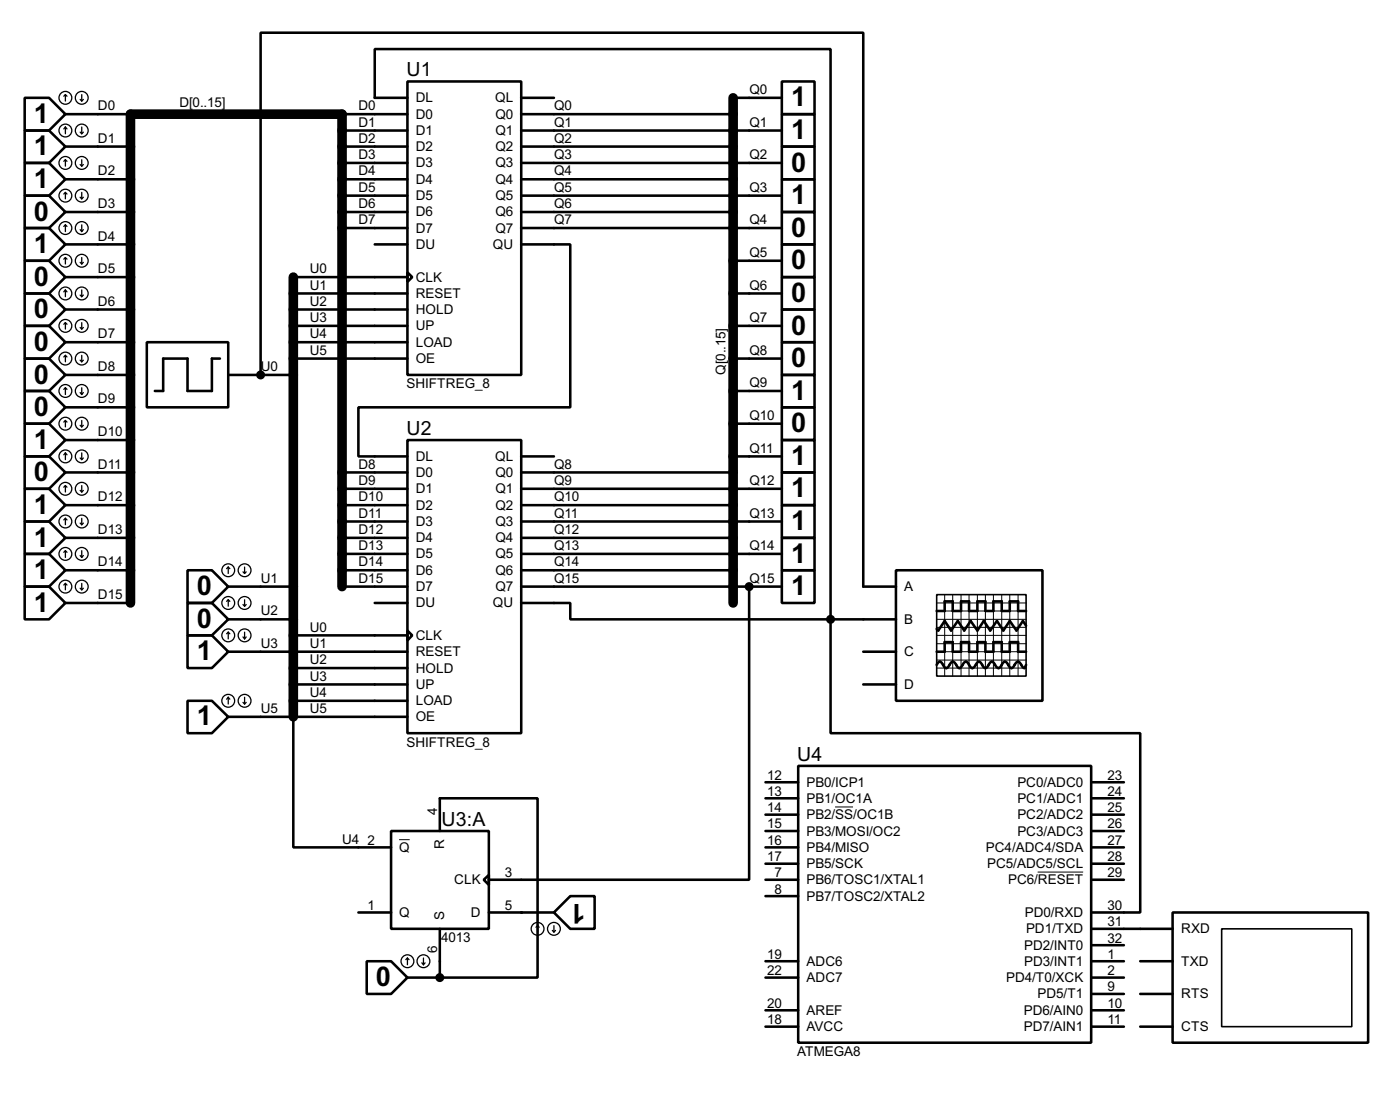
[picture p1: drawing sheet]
<svg xmlns="http://www.w3.org/2000/svg" width="218mm" height="170mm" viewBox="0 0 218 170" stroke-linecap="round" stroke-linejoin="round" font-family="sans-serif">
<path d="M114.4 15.3v78.7M45.8 43.2v68.6M53.4 91.5v-73.7h-33v76.2" fill="none" stroke="#000" stroke-width="1.5"/>
<g fill="none" stroke="#000" stroke-width=".4">
<path d="M3.9 15.3h3.8l2.5 2.5-2.5 2.6h-3.8zM10.2 17.8h10.2M53.4 17.8h10.2M63.6 12.7h17.7v45.8h-17.7zM63.6 15.3h-5.1v-7.6h71.1v88.9M81.3 15.3h5.1M81.3 17.8h33.1M114.4 15.3h7.6M122 12.7h5.1v5.1h-5.1zM122 17.8h5.1v5.1h-5.1zM3.9 20.4h3.8l2.5 2.5-2.5 2.5h-3.8zM3.9 25.4h3.8l2.5 2.6-2.5 2.5h-3.8z"/>
<path d="M3.9 30.5h3.8l2.5 2.6-2.5 2.5h-3.8zM3.9 35.6h3.8l2.5 2.5-2.5 2.6h-3.8zM10.2 33.1h10.2M10.2 28h10.2M10.2 22.9h10.2M10.2 38.1h10.2M53.4 20.4h10.2M53.4 25.4h10.2M53.4 30.5h10.2M53.4 35.6h10.2M53.4 33.1h10.2M53.4 28h10.2"/>
<path d="M53.4 22.9h10.2M58.5 38.1h5.1M81.3 38.1h7.7v25.4h-33.1v7.7h7.7M81.3 20.4h40.7M81.3 25.4h40.7M81.3 30.5h40.7M81.3 35.6h40.7M81.3 33.1h33.1M81.3 28h33.1M81.3 22.9h33.1M122 22.9h5.1v5.1h-5.1zM122 28h5.1v5.1h-5.1z"/>
<path d="M122 33.1h5.1v5h-5.1zM122 38.1h5.1v5.1h-5.1zM3.9 40.7h3.8l2.5 2.5-2.5 2.6h-3.8zM3.9 45.8h3.8l2.5 2.5-2.5 2.5h-3.8zM3.9 50.8h3.8l2.5 2.6-2.5 2.5h-3.8zM3.9 55.9h3.8l2.5 2.6-2.5 2.5h-3.8zM10.2 58.5h10.2M10.2 53.4h10.2M10.2 48.3h10.2M10.2 43.2h10.2M22.9 53.4h12.7v10.1h-12.7zM34.3 55.9h-1.2v5.1h-3.8v-5.1h-3.8v5.1h-1.3"/>
<path d="M35.6 58.5h10.2M40.7 58.5v-53.4h94v86.4h5.1M45.8 45.8h17.8M45.8 50.8h17.8M45.8 55.9h17.8M45.8 53.4h17.8M45.8 48.3h17.8M45.8 43.2h17.8M63.6 42.5l.7 .7-.7 .8zM114.4 40.7h7.6M114.4 45.8h7.6M114.4 50.8h7.6"/>
<path d="M114.4 55.9h7.6M122 43.2h5.1v5.1h-5.1zM122 48.3h5.1v5.1h-5.1zM122 53.4h5.1v5.1h-5.1zM122 58.5h5.1v5h-5.1zM3.9 61h3.8l2.5 2.5-2.5 2.6h-3.8zM3.9 66.1h3.8l2.5 2.5-2.5 2.6h-3.8zM3.9 71.2h3.8l2.5 2.5-2.5 2.5h-3.8zM3.9 76.2h3.8l2.5 2.6-2.5 2.5h-3.8zM10.2 73.7h10.2M10.2 78.8h10.2M10.2 68.6h10.2"/>
<path d="M10.2 63.5h10.2M53.4 76.2h10.2M53.4 73.7h10.2M53.4 78.8h10.2M63.6 68.6h17.7v45.7h-17.7zM81.3 76.2h40.7M81.3 73.7h33.1M81.3 78.8h33.1M81.3 71.2h5.1M114.4 66.1h7.6M114.4 71.2h7.6M114.4 61h7.6"/>
<path d="M122 63.5h5.1v5.1h-5.1zM122 68.6h5.1v5.1h-5.1zM122 73.7h5.1v5.1h-5.1zM122 78.8h5.1v5.1h-5.1zM3.9 81.3h3.8l2.5 2.6-2.5 2.5h-3.8zM3.9 86.4h3.8l2.5 2.5-2.5 2.6h-3.8zM3.9 91.5h3.8l2.5 2.5-2.5 2.6h-3.8zM10.2 83.9h10.2M10.2 88.9h10.2M10.2 94h10.2M29.3 88.9h3.8l2.5 2.6-2.5 2.5h-3.8zM29.3 94h3.8l2.5 2.6-2.5 2.5h-3.8z"/>
<path d="M29.3 99.1h3.8l2.5 2.5-2.5 2.6h-3.8zM35.6 91.5h10.2M35.6 96.6h10.2M45.8 99.1h17.8M53.4 86.4h10.2M53.4 81.3h10.2M53.4 83.9h10.2M53.4 88.9h10.2M53.4 91.5h10.2M58.5 94h5.1M63.6 98.3l.7 .8-.7 .8zM81.3 94h7.7v2.6h40.6"/>
<path d="M81.3 86.4h40.7M81.3 81.3h40.7M81.3 83.9h33.1M81.3 88.9h33.1M81.3 91.5h40.7M116.9 91.5v45.7h-40.6M122 83.9h5.1v5h-5.1zM122 88.9h5.1v5.1h-5.1zM129.6 96.6v17.7h48.3v28h-7.7M129.6 96.6h10.2M139.8 88.9h22.8v20.4h-22.8zM146.1 95.3h1.3v-1.5h1.2v1.5h1.3v-1.5h1.3v1.5h1.3v-1.5h1.2v1.5h1.3v-1.5h1.3v1.5h1.2v-1.5h1.3v1.5h1.3"/>
<path d="M160.1 97.6l-.5-.8-1 1.5-1.1-1.5-1 1.5-1-1.5-1 1.5-1-1.5-1 1.5-1.1-1.5-1 1.5-1-1.5-1 1.5-1-1.5-1 1.5-.3-.2M29.3 109.3h3.8l2.5 2.5-2.5 2.5h-3.8zM35.6 101.6h28M35.6 111.8h28M45.8 111.8v20.3h15.2M45.8 109.3h17.8M45.8 104.2h17.8M45.8 106.7h17.8M124.5 119.4h45.7v43.2h-45.7zM134.7 101.6h5.1M134.7 106.7h5.1M146.1 103.7l.2-.4 .3-.1 .2 .1 .5 .7 .3 .2 .3-.2 .5-.7a.6 .6 0 0 1 .8 .5l.5 .4 .2-.2 .5-.7 .3-.1 .2 .1 .5 .7a.6 .6 0 0 0 .9-.5l.4-.3 .2 .1 .5 .7 .3 .2 .3-.2 .5-.7 .2-.1 .3 .1 .2 .4a.54 .54 0 0 0 .8 .3l.5-.7 .3-.1 .2 .1 .5 .7 .3 .2 .2-.2 .3-.3a.54 .54 0 0 1 .7-.4l.5 .7 .3 .2 .3-.5"/>
<path d="M146.1 101.6h1.3v-1.5h1.2v1.5h1.3v-1.5h1.3v1.5h1.3v-1.5h1.2v1.5h1.3v-1.5h1.3v1.5h1.2v-1.5h1.3v1.5h1.3M61 129.6h15.3v15.2h-15.3zM68.6 129.6v-5.1h15.3v27.9h-15.3M75.5 137.2l.8-.8v1.6zM119.4 137.2h5.1M119.4 132.1h5.1M119.4 122h5.1M119.4 124.5h5.1M119.4 127h5.1M119.4 129.6h5.1M119.4 134.7h5.1M119.4 139.7h5.1"/>
<path d="M170.2 137.2h5.1M170.2 132.1h5.1M170.2 122h5.1M170.2 124.5h5.1M170.2 127h5.1M170.2 129.6h5.1M170.2 134.7h5.1M55.9 142.3h5.1M57.2 149.9h3.8l2.6 2.5-2.6 2.6h-3.8zM63.6 152.4h5M68.6 144.8v7.6M76.3 142.3h10.1"/>
<path d="M86.4 142.3l2.6-2.6h3.8v5.1h-3.8zM119.4 152.4h5.1M119.4 149.9h5.1M119.4 157.5h5.1M170.2 144.8h12.7M170.2 152.4h5.1M170.2 147.4h5.1M170.2 149.9h5.1M170.2 155h5.1M170.2 157.5h5.1M177.9 149.9h5M177.9 155h5"/>
<path d="M182.9 142.3h30.5v20.3h-30.5zM119.4 160.1h5.1M170.2 160.1h5.1M177.9 160.1h5"/>
</g>
<g fill="#000">
<circle cx="40.7" cy="58.5" r=".2"/>
<circle cx="116.9" cy="91.5" r=".2"/>
<circle cx="68.6" cy="152.4" r=".2"/>
<circle cx="81.3" cy="142.3" r=".2"/>
</g>
<g fill="none" stroke="#000" stroke-width=".2">
<path d="M10.2 14.8l-.2 .2M10.2 14.8l.3 .2M10.2 14.8v1M10.2 19.8v1.1M10.2 19.8l-.2 .3M10.2 19.8l.3 .3M12.5 15.5l.3 .3M12.8 14.8v1M12.8 19.8v1.1M13 15.5l-.2 .3M10.2 24.9v1M10.2 30v1"/>
<path d="M10.2 35.1v1M10.2 24.9l-.2 .3M10.2 24.9l.3 .3M10.2 30l-.2 .3M10.2 30l.3 .3M10.2 35.1l-.2 .2M10.2 35.1l.3 .2M12.5 20.6l.3 .3M12.5 25.7l.3 .2M12.5 30.8l.3 .2M12.5 35.8l.3 .3M12.8 24.9v1"/>
<path d="M12.8 30v1M12.8 35.1v1M13 20.6l-.2 .3M13 25.7l-.2 .2M13 30.8l-.2 .2M13 35.8l-.2 .3M10.2 40.2v1M10.2 45.2v1.1M10.2 50.3v1M10.2 55.4v1M10.2 40.2l-.2 .2M10.2 40.2l.3 .2"/>
<path d="M10.2 45.2l-.2 .3M10.2 45.2l.3 .3M10.2 50.3l-.2 .3M10.2 50.3l.3 .3M10.2 55.4l-.2 .3M10.2 55.4l.3 .3M12.5 40.9l.3 .3M12.5 46l.3 .3M12.5 51.1l.3 .2M12.5 56.2l.3 .2M12.8 40.2v1M12.8 45.2v1.1"/>
<path d="M12.8 50.3v1M12.8 55.4v1M13 40.9l-.2 .3M13 46l-.2 .3M13 51.1l-.2 .2M13 56.2l-.2 .2M10.2 60.5v1M10.2 65.6v1M10.2 70.6v1.1M10.2 75.7v1M10.2 60.5l-.2 .2M10.2 60.5l.3 .2"/>
<path d="M10.2 65.6l-.2 .2M10.2 65.6l.3 .2M10.2 70.6l-.2 .3M10.2 70.6l.3 .3M10.2 75.7l-.2 .3M10.2 75.7l.3 .3M12.5 61.2l.3 .3M12.5 66.3l.3 .3M12.5 71.4l.3 .3M12.5 76.5l.3 .2M12.8 60.5v1M12.8 65.6v1"/>
<path d="M12.8 70.6v1.1M12.8 75.7v1M13 61.2l-.2 .3M13 66.3l-.2 .3M13 71.4l-.2 .3M13 76.5l-.2 .2M10.2 80.8v1M10.2 85.9v1M10.2 91v1M10.2 80.8l-.2 .3M10.2 80.8l.3 .3M10.2 85.9l-.2 .2"/>
<path d="M10.2 85.9l.3 .2M10.2 91l-.2 .2M10.2 91l.3 .2M12.5 81.6l.3 .2M12.5 86.6l.3 .3M12.5 91.7l.3 .3M12.8 80.8v1M12.8 85.9v1M12.8 91v1M13 81.6l-.2 .2M13 86.6l-.2 .3M13 91.7l-.2 .3"/>
<path d="M35.6 88.4l-.2 .3M35.6 88.4l.3 .3M35.6 88.4v1M35.6 93.5v1M35.6 98.6v1M35.6 93.5l-.2 .3M35.6 93.5l.3 .3M35.6 98.6l-.2 .2M35.6 98.6l.3 .2M37.9 89.2l.3 .2M37.9 94.3l.3 .2M37.9 99.3l.3 .3"/>
<path d="M38.2 88.4v1M38.2 93.5v1M38.2 98.6v1M38.4 89.2l-.2 .2M38.4 94.3l-.2 .2M38.4 99.3l-.2 .3M35.6 108.7v1.1M35.6 108.7l-.2 .3M35.6 108.7l.3 .3M37.9 109.5l.3 .3M38.2 108.7v1.1M38.4 109.5l-.2 .3"/>
<path d="M63.6 149.4l-.3 .2M63.6 149.4l.2 .2M63.6 149.4v1M65.8 150.1l.3 .3M66.1 149.4v1M66.3 150.1l-.2 .3M83.9 144.3l.2 .3M83.9 144.3l-.3 .3M83.9 144.3v1M86.2 145.1l.2 .2M86.4 144.3v1M86.7 145.1l-.3 .2"/>
<circle cx="10.2" cy="15.3" r="1"/>
<circle cx="12.7" cy="15.3" r="1"/>
<circle cx="10.2" cy="35.6" r="1"/>
<circle cx="10.2" cy="30.5" r="1"/>
<circle cx="10.2" cy="25.4" r="1"/>
<circle cx="10.2" cy="20.4" r="1"/>
<circle cx="12.7" cy="35.6" r="1"/>
<circle cx="12.7" cy="30.5" r="1"/>
<circle cx="12.7" cy="25.4" r="1"/>
<circle cx="12.7" cy="20.4" r="1"/>
<circle cx="10.2" cy="45.8" r="1"/>
<circle cx="10.2" cy="40.7" r="1"/>
<circle cx="10.2" cy="50.8" r="1"/>
<circle cx="10.2" cy="55.9" r="1"/>
<circle cx="12.7" cy="40.7" r="1"/>
<circle cx="12.7" cy="45.8" r="1"/>
<circle cx="12.7" cy="50.8" r="1"/>
<circle cx="12.7" cy="55.9" r="1"/>
<circle cx="10.2" cy="76.2" r="1"/>
<circle cx="10.2" cy="61" r="1"/>
<circle cx="10.2" cy="71.2" r="1"/>
<circle cx="10.2" cy="66.1" r="1"/>
<circle cx="12.7" cy="76.2" r="1"/>
<circle cx="12.7" cy="61" r="1"/>
<circle cx="12.7" cy="71.2" r="1"/>
<circle cx="12.7" cy="66.1" r="1"/>
<circle cx="10.2" cy="86.4" r="1"/>
<circle cx="10.2" cy="81.3" r="1"/>
<circle cx="10.2" cy="91.5" r="1"/>
<circle cx="12.7" cy="86.4" r="1"/>
<circle cx="12.7" cy="81.3" r="1"/>
<circle cx="12.7" cy="91.5" r="1"/>
<circle cx="35.6" cy="94" r="1"/>
<circle cx="35.6" cy="88.9" r="1"/>
<circle cx="35.6" cy="99.1" r="1"/>
<circle cx="38.1" cy="94" r="1"/>
<circle cx="38.1" cy="88.9" r="1"/>
<circle cx="38.1" cy="99.1" r="1"/>
<circle cx="35.6" cy="109.3" r="1"/>
<circle cx="38.1" cy="109.3" r="1"/>
<circle cx="63.5" cy="149.9" r="1"/>
<circle cx="66" cy="149.9" r="1"/>
<circle cx="83.8" cy="144.8" r="1"/>
<circle cx="86.4" cy="144.8" r="1"/>
</g>
<path d="M146.1 92.7h14v12.7h-14zM190.6 144.8h20.3v15.3h-20.3z" fill="none" stroke="#000" stroke-width=".25"/>
<g fill="none" stroke="#000" stroke-width=".16">
<path d="M146.1 96.6h14M146.1 94h14M146.1 95.3h14M146.1 97.8h14M146.1 99.1h14M147.4 92.7v12.7M148.6 92.7v12.7M149.9 92.7v12.7M151.2 92.7v12.7M152.5 92.7v12.7M153.7 92.7v12.7M155 92.7v12.7"/>
<path d="M156.3 92.7v12.7M157.5 92.7v12.7M158.8 92.7v12.7M146.1 100.4h14M146.1 101.6h14M146.1 102.9h14M146.1 104.2h14M62.3 130.9h1.6M130.3 125.8h2.8M161.9 136h7.1"/>
</g>
<g fill="#000" stroke="#000" stroke-width=".4">
<circle cx="40.6" cy="58.5" r=".5"/>
<circle cx="116.8" cy="91.5" r=".5"/>
<circle cx="129.5" cy="96.6" r=".5"/>
<circle cx="68.6" cy="152.4" r=".5"/>
</g>
<g font-size="4.8">
<text x="123.4" y="16.6">1</text>
<text x="5.3" y="19.2">1</text>
<text x="123.4" y="21.7">1</text>
<text x="5.3" y="24.2">1</text>
<text x="5.3" y="29.3">1</text>
<text x="123.4" y="26.8">0</text>
<text x="5.3" y="34.4">0</text>
<text x="123.4" y="31.9">1</text>
<text x="5.3" y="39.5">1</text>
<text x="123.4" y="36.9">0</text>
<text x="123.4" y="42">0</text>
<text x="5.3" y="44.6">0</text>
<text x="123.4" y="47.1">0</text>
<text x="5.3" y="49.6">0</text>
<text x="123.4" y="52.2">0</text>
<text x="5.3" y="54.7">0</text>
<text x="5.3" y="59.8">0</text>
<text x="123.4" y="57.3">0</text>
<text x="5.3" y="64.9">0</text>
<text x="123.4" y="62.3">1</text>
<text x="5.3" y="70">1</text>
<text x="123.4" y="67.4">0</text>
<text x="5.3" y="75">0</text>
<text x="123.4" y="72.5">1</text>
<text x="123.4" y="77.6">1</text>
<text x="5.3" y="80.1">1</text>
<text x="123.4" y="82.7">1</text>
<text x="5.3" y="85.2">1</text>
<text x="123.4" y="87.7">1</text>
<text x="5.3" y="90.3">1</text>
<text x="5.3" y="95.4">1</text>
<text x="30.7" y="92.8">0</text>
<text x="123.4" y="92.8">1</text>
<text x="30.7" y="97.9">0</text>
<text x="30.7" y="103">1</text>
<text x="30.7" y="113.1">1</text>
<text x="91.3" y="140.9" transform="rotate(-180 91.3 140.9)">1</text>
<text x="58.6" y="153.8">0</text>
</g>
<g font-size="3.4">
<text x="63.4" y="11.9">U1</text>
<text x="63.4" y="67.8">U2</text>
<text x="124.4" y="118.6">U4</text>
<text x="68.9" y="128.8">U3:A</text>
</g>
<g font-size="2.4">
<text x="15.3" y="17.2">D0</text>
<text x="28" y="16.6">D[0..15]</text>
<text x="55.9" y="17.2">D0</text>
<text x="64.8" y="15.9">DL</text>
<text x="77.2" y="15.9">QL</text>
<text x="86.4" y="17.2">Q0</text>
<text x="116.9" y="14.6">Q0</text>
<text x="15.3" y="22.2">D1</text>
<text x="55.9" y="19.8">D1</text>
<text x="55.9" y="22.2">D2</text>
<text x="64.8" y="23.6">D2</text>
<text x="64.8" y="18.5">D0</text>
<text x="64.8" y="21">D1</text>
<text x="77.3" y="18.5">Q0</text>
<text x="77.3" y="21">Q1</text>
<text x="77.3" y="23.6">Q2</text>
<text x="86.4" y="19.8">Q1</text>
<text x="86.4" y="22.2">Q2</text>
<text x="116.9" y="19.8">Q1</text>
<text x="15.3" y="27.3">D2</text>
<text x="55.9" y="24.8">D3</text>
<text x="55.9" y="27.3">D4</text>
<text x="55.9" y="29.9">D5</text>
<text x="64.8" y="26.1">D3</text>
<text x="64.8" y="28.6">D4</text>
<text x="77.3" y="26.1">Q3</text>
<text x="77.3" y="28.6">Q4</text>
<text x="86.4" y="24.8">Q3</text>
<text x="86.4" y="29.9">Q5</text>
<text x="86.4" y="27.3">Q4</text>
<text x="116.9" y="24.8">Q2</text>
<text x="116.9" y="29.9">Q3</text>
<text x="15.3" y="32.5">D3</text>
<text x="55.9" y="32.5">D6</text>
<text x="55.9" y="34.9">D7</text>
<text x="64.8" y="31.2">D5</text>
<text x="64.8" y="33.8">D6</text>
<text x="77.3" y="31.2">Q5</text>
<text x="77.3" y="33.8">Q6</text>
<text x="86.4" y="34.9">Q7</text>
<text x="86.4" y="32.5">Q6</text>
<text x="116.9" y="34.9">Q4</text>
<text x="15.3" y="37.5">D4</text>
<text x="64.8" y="36.3">D7</text>
<text x="64.8" y="38.8">DU</text>
<text x="76.9" y="38.8">QU</text>
<text x="77.3" y="36.3">Q7</text>
<text x="116.9" y="40">Q5</text>
<text x="15.3" y="47.6">D6</text>
<text x="15.3" y="42.6">D5</text>
<text x="48.3" y="42.6">U0</text>
<text x="48.3" y="45.2">U1</text>
<text x="48.3" y="47.6">U2</text>
<text x="64.8" y="46.5">RESET</text>
<text x="64.8" y="43.9">CLK</text>
<text x="116.9" y="45.2">Q6</text>
<text x="15.3" y="52.8">D7</text>
<text x="48.3" y="50.2">U3</text>
<text x="48.3" y="52.8">U4</text>
<text x="64.8" y="49">HOLD</text>
<text x="64.8" y="51.5">UP</text>
<text x="116.9" y="50.2">Q7</text>
<text x="15.3" y="57.9">D8</text>
<text x="40.7" y="57.9">U0</text>
<text x="48.3" y="55.3">U5</text>
<text x="64.8" y="54">LOAD</text>
<text x="64.8" y="56.6">OE</text>
<text x="113.2" y="58.4" transform="rotate(-90 113.2 58.4)">Q[0..15]</text>
<text x="116.9" y="55.3">Q8</text>
<text x="15.3" y="62.9">D9</text>
<text x="63.4" y="60.6">SHIFTREG_8</text>
<text x="116.9" y="65.5">Q10</text>
<text x="116.9" y="60.3">Q9</text>
<text x="15.3" y="68">D10</text>
<text x="64.8" y="71.9">DL</text>
<text x="77.2" y="71.9">QL</text>
<text x="116.9" y="70.6">Q11</text>
<text x="15.3" y="73">D11</text>
<text x="55.9" y="73">D8</text>
<text x="55.9" y="75.6">D9</text>
<text x="64.8" y="74.4">D0</text>
<text x="64.8" y="76.9">D1</text>
<text x="77.3" y="74.4">Q0</text>
<text x="77.3" y="76.9">Q1</text>
<text x="86.4" y="73">Q8</text>
<text x="86.4" y="75.6">Q9</text>
<text x="116.9" y="75.6">Q12</text>
<text x="15.3" y="83.3">D13</text>
<text x="15.3" y="78.2">D12</text>
<text x="55.9" y="78.2">D10</text>
<text x="55.9" y="80.7">D11</text>
<text x="55.9" y="83.3">D12</text>
<text x="64.8" y="79.5">D2</text>
<text x="64.8" y="82">D3</text>
<text x="77.3" y="79.5">Q2</text>
<text x="77.3" y="82">Q3</text>
<text x="86.4" y="78.2">Q10</text>
<text x="86.4" y="80.7">Q11</text>
<text x="86.4" y="83.3">Q12</text>
<text x="116.9" y="80.7">Q13</text>
<text x="15.3" y="88.3">D14</text>
<text x="55.9" y="85.8">D13</text>
<text x="55.9" y="88.3">D14</text>
<text x="64.8" y="84.6">D4</text>
<text x="64.8" y="87.1">D5</text>
<text x="64.8" y="89.6">D6</text>
<text x="77.3" y="84.6">Q4</text>
<text x="77.3" y="87.1">Q5</text>
<text x="77.3" y="89.6">Q6</text>
<text x="86.4" y="85.8">Q13</text>
<text x="86.4" y="88.3">Q14</text>
<text x="116.9" y="85.8">Q14</text>
<text x="15.3" y="93.4">D15</text>
<text x="40.7" y="96">U2</text>
<text x="40.7" y="90.8">U1</text>
<text x="55.9" y="90.8">D15</text>
<text x="64.8" y="92.2">D7</text>
<text x="64.8" y="94.7">DU</text>
<text x="76.9" y="94.7">QU</text>
<text x="77.3" y="92.2">Q7</text>
<text x="86.4" y="90.8">Q15</text>
<text x="116.9" y="90.8">Q15</text>
<text x="141" y="92.2">A</text>
<text x="40.7" y="101">U3</text>
<text x="48.3" y="101">U1</text>
<text x="48.3" y="98.5">U0</text>
<text x="64.8" y="99.8">CLK</text>
<text x="141" y="97.3">B</text>
<text x="48.3" y="103.6">U2</text>
<text x="48.3" y="106.1">U3</text>
<text x="64.8" y="102.3">RESET</text>
<text x="64.8" y="104.9">HOLD</text>
<text x="64.8" y="107.4">UP</text>
<text x="141" y="102.3">C</text>
<text x="141" y="107.4">D</text>
<text x="40.7" y="111.2">U5</text>
<text x="48.3" y="108.7">U4</text>
<text x="48.3" y="111.2">U5</text>
<text x="64.8" y="110">LOAD</text>
<text x="64.8" y="112.5">OE</text>
<text x="63.4" y="116.4">SHIFTREG_8</text>
<text x="119.7" y="121.6">12</text>
<text x="119.7" y="124.1">13</text>
<text x="125.8" y="122.7">PB0/ICP1</text>
<text x="125.8" y="125.2">PB1/OC1A</text>
<text x="158.7" y="122.7">PC0/ADC0</text>
<text x="158.7" y="125.2">PC1/ADC1</text>
<text x="172.8" y="121.6">23</text>
<text x="172.8" y="124.1">24</text>
<text x="53.4" y="131.5">U4</text>
<text x="57.3" y="131.7">2</text>
<text x="68.2" y="127" transform="rotate(-90 68.2 127)">4</text>
<text x="119.7" y="126.6">14</text>
<text x="119.7" y="129.2">15</text>
<text x="119.7" y="131.7">16</text>
<text x="125.8" y="127.7">PB2/SS/OC1B</text>
<text x="125.8" y="130.3">PB3/MOSI/OC2</text>
<text x="158.7" y="127.7">PC2/ADC2</text>
<text x="158.7" y="130.3">PC3/ADC3</text>
<text x="172.8" y="126.6">25</text>
<text x="172.8" y="129.2">26</text>
<text x="172.8" y="131.7">27</text>
<text x="62.3" y="132.8">Q</text>
<text x="69.3" y="132.3" transform="rotate(-90 69.3 132.3)">R</text>
<text x="70.8" y="137.9">CLK</text>
<text x="78.8" y="136.8">3</text>
<text x="119.7" y="134.3">17</text>
<text x="120.8" y="136.8">7</text>
<text x="125.8" y="132.8">PB4/MISO</text>
<text x="125.8" y="135.4">PB5/SCK</text>
<text x="125.8" y="137.9">PB6/TOSC1/XTAL1</text>
<text x="153.8" y="132.8">PC4/ADC4/SDA</text>
<text x="154" y="135.4">PC5/ADC5/SCL</text>
<text x="157.2" y="137.9">PC6/RESET</text>
<text x="172.8" y="136.8">29</text>
<text x="172.8" y="134.3">28</text>
<text x="57.3" y="141.9">1</text>
<text x="62.3" y="143">Q</text>
<text x="69.3" y="143.5" transform="rotate(-90 69.3 143.5)">S</text>
<text x="73.4" y="143">D</text>
<text x="78.8" y="141.9">5</text>
<text x="120.8" y="139.3">8</text>
<text x="125.8" y="140.4">PB7/TOSC2/XTAL2</text>
<text x="159.8" y="143">PD0/RXD</text>
<text x="172.8" y="141.9">30</text>
<text x="68.2" y="148.5" transform="rotate(-90 68.2 148.5)">6</text>
<text x="68.8" y="146.9">4013</text>
<text x="119.7" y="149.5">19</text>
<text x="159.7" y="148.1">PD2/INT0</text>
<text x="160" y="145.5">PD1/TXD</text>
<text x="172.8" y="144.4">31</text>
<text x="172.8" y="147">32</text>
<text x="172.8" y="149.5">1</text>
<text x="184.2" y="145.5">RXD</text>
<text x="119.7" y="152">22</text>
<text x="125.8" y="153.1">ADC7</text>
<text x="125.8" y="150.6">ADC6</text>
<text x="156.9" y="153.1">PD4/T0/XCK</text>
<text x="159.7" y="150.6">PD3/INT1</text>
<text x="161.8" y="155.7">PD5/T1</text>
<text x="172.8" y="152">2</text>
<text x="172.8" y="154.6">9</text>
<text x="184.2" y="155.7">RTS</text>
<text x="184.2" y="150.6">TXD</text>
<text x="119.7" y="157.1">20</text>
<text x="119.7" y="159.7">18</text>
<text x="125.8" y="158.2">AREF</text>
<text x="125.8" y="160.8">AVCC</text>
<text x="159.7" y="158.2">PD6/AIN0</text>
<text x="159.7" y="160.8">PD7/AIN1</text>
<text x="172.8" y="157.1">10</text>
<text x="172.8" y="159.7">11</text>
<text x="184.2" y="160.8">CTS</text>
<text x="124.3" y="164.7">ATMEGA8</text>
</g>
</svg>
